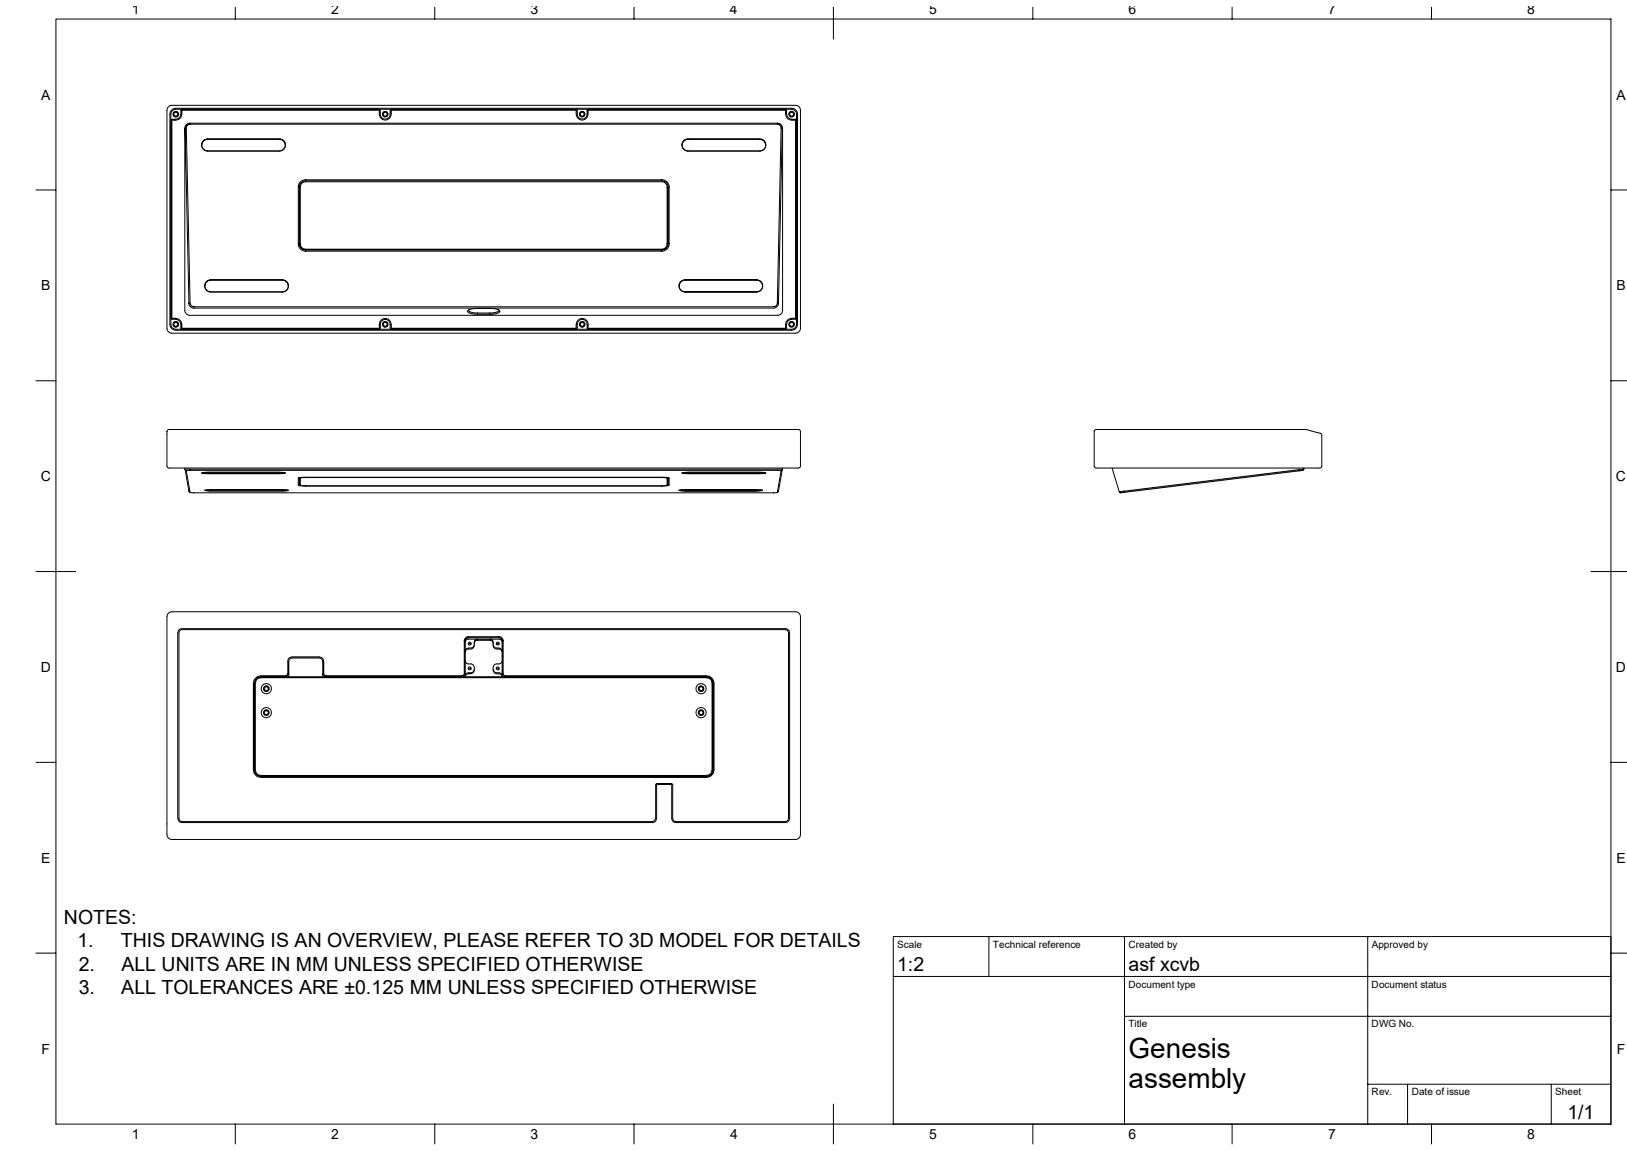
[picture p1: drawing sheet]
<svg xmlns="http://www.w3.org/2000/svg" width="420mm" height="297mm" viewBox="0 0 420 297" stroke-linecap="round" stroke-linejoin="round" font-family="sans-serif">
<g fill="none" stroke="#000" stroke-width=".26">
<path d="M14.4 4.9h401.4v285.2h-401.4zM60.7 1.9v3M112.2 1.9v3M163.7 1.9v3M215.1 1.9v8.2M266.6 1.9v3M318.1 1.9v3M369.5 1.9v3M43.5 27.6l.9-.4h161.3l.8 .6 .1 .6v56.6l-.6 .8-.6 .2-161.4-.1-.7-.6-.2-.6v-56.3zM44.1 28.6l.4-.4 .9-.3h158.9a1.6 1.6 0 0 1 1.6 1.6v54.2a1.6 1.6 0 0 1-1.6 1.5h-158.9a1.6 1.6 0 0 1-1.5-1.5v-54.2zM44.5 28.6l.9-.4h159.3l.7 .6 .2 .7v54.5l-.6 .8-.7 .2-159.3-.1-.7-.6-.2-.6v-54.2zM45.4 31h-1v51.1l1 .1a1.68 1.68 0 0 1 1.5 1.5v1h51a1.84 1.84 0 0 1 1.5-2.5 1.88 1.88 0 0 1 1.6 2.5h47.7v-1"/>
<path d="M45.4 30.8h-1.1l-.2 .2M46.7 29.5l-.4 .9-.9 .3M46.9 28.2l-.2 .2v1.1M47.8 33.1h.1M49 31.8h.1M49 31.8l-.9 .4-.3 .9M49.1 32v-.2h-.2l-.7 .3-.4 .5v.5l1 45.4 .3 .7 .7 .3h150.3l.5-.3 .4-.7 .9-45.4M49.1 31.8h151.6M49.1 32l-.6 .2-.4 .7 1 45.4 .3 .6 .7 .3 150-.1 .4-.4 .2-.4 .9-45.2M49.1 32h151.6l.7 .4 .2 .7M53.6 35.9h18.5M53.6 38.9h18.5"/>
<path d="M53.6 35.9a1.57 1.57 0 0 0-1.6 1.5 1.57 1.57 0 0 0 1.6 1.6M53.6 35.9a1.52 1.52 0 0 0-1.5 1.5 1.52 1.52 0 0 0 1.5 1.5M72.1 35.9a1.57 1.57 0 0 1 1.6 1.5 1.57 1.57 0 0 1-1.6 1.6M72.1 35.9a1.52 1.52 0 0 1 1.6 1.5 1.52 1.52 0 0 1-1.6 1.5M73.7 37.5a1.52 1.52 0 0 0-1.6-1.6h-18.5a1.52 1.52 0 0 0-1.5 1.6M97.9 28.2l.3 .2a1.88 1.88 0 0 0 .6 2.2 1.27 1.27 0 0 0 1.9-1.1v-1.1l.3-.2M148.7 29.5v-1.1h-47.7a1.88 1.88 0 0 1-1.6 2.6 1.84 1.84 0 0 1-1.5-2.6h-51v1.1a1.6 1.6 0 0 1-1.5 1.5M148.7 28.2l.3 .2M148.8 29.5a1.52 1.52 0 0 0 1.5 1.5 1.52 1.52 0 0 0 1.5-1.5v-1.1h51v1.1M151.8 28.2l-.2 .2a1.88 1.88 0 0 1-.7 2.2 1.27 1.27 0 0 1-1.9-1.1v-1.1M176.6 36.2l1-.3h18.5a1.57 1.57 0 0 1 1.6 1.5 1.57 1.57 0 0 1-1.6 1.6h-18.5a1.57 1.57 0 0 1-1.5-1.1 1.57 1.57 0 0 1 .5-1.7zM197.7 37.5a1.52 1.52 0 0 0-1.6-1.6h-18.5a1.52 1.52 0 0 0-1.5 1.6"/>
<path d="M200.7 31.8l.9 .4 .4 .9v47l-.4 .9-.8 .4-152.2-.1-.7-.6-.2-.6v-47M200.7 31.8l.5 .1 .5 .4 .2 .8h-.3M202.8 28.2l.2 .2v1.1M202.8 29.5a1.6 1.6 0 0 0 1.5 1.5M203.1 29.5l.4 .9 .8 .3M204.3 30.8h1.1l.2 .2M204.3 31h1.1v51.1l-1.1 .1a1.6 1.6 0 0 0-1.5 1.5M9.3 49h5.1M77.5 47l1.1-.6h92.5l1.2 .7 .4 .9v15.3l-.7 1.1-1 .4h-92.3l-1-.4-.7-1.1v-15.3zM77.6 47.2l1.1-.5h92.4l.9 .4 .5 .9v15.2l-.5 .9-1 .5-92.5-.1-.8-.4-.4-.9v-15.2zM77.9 47.3l.8-.4h92.3l.9 .5 .3 .7v15.1l-.4 .7-.8 .4h-92.3l-.8-.4-.4-.7v-15.1zM172.5 48.3v14.6"/>
<path d="M415.8 49h4.1M54.4 72.3a1.52 1.52 0 0 0-1.5 1.5 1.52 1.52 0 0 0 1.5 1.5h18.5a1.52 1.52 0 0 0 1.5-1.5 1.52 1.52 0 0 0-1.5-1.5M54.4 72.3a1.52 1.52 0 0 0-1.5 1.5M54.4 72.2h18.5M54.4 72.3h18.5M72.9 72.3a1.52 1.52 0 0 1 1.5 1.5M72.9 72.2a1.57 1.57 0 0 1 1.6 1.6 1.57 1.57 0 0 1-1.6 1.6h-18.5a1.57 1.57 0 0 1-1.6-1.6 1.57 1.57 0 0 1 1.6-1.6M122.8 79.6h.5M123.3 79.6h3.6M176.8 72.3a1.52 1.52 0 0 0-1.5 1.5 1.52 1.52 0 0 0 1.5 1.5h18.5a1.52 1.52 0 0 0 1.5-1.5 1.52 1.52 0 0 0-1.5-1.5M176.8 72.3a1.52 1.52 0 0 0-1.5 1.5M176.8 72.2h18.5"/>
<path d="M176.8 72.3h18.5M195.3 72.2a1.57 1.57 0 0 1 1.6 1.6 1.57 1.57 0 0 1-1.6 1.6h-18.5a1.57 1.57 0 0 1-1.5-1.6 1.57 1.57 0 0 1 1.5-1.6M195.3 72.3a1.52 1.52 0 0 1 1.5 1.5M9.3 98.3h5.1M44.1 82.1l.3 .3a1.97 1.97 0 0 1 2.1 .7l.2 .6M46.7 83.7v1.1l.2 .2M97.9 85l.3-.3a1.88 1.88 0 0 1 .6-2.1 1.27 1.27 0 0 1 1.9 1.1v1l.3 .3M120.7 80.2l.6-.4 1.2-.2h4.7l1.5 .4a.42 .42 0 0 1 .3 .5 .42 .42 0 0 1-.5 .3l-1.7 .3h-3.9l-1.8-.3-.4-.4zM121 80l.2 .4 1.6 .4 4.6-.1 1.1-.3 .3-.4M148.8 83.7a1.52 1.52 0 0 1 1.5-1.5 1.52 1.52 0 0 1 1.5 1.5v1h51v-1M149 84.7l-.3 .3M149 84.7a1.88 1.88 0 0 1 .6-2.1 1.27 1.27 0 0 1 2 1.1v1.1l.2 .2"/>
<path d="M203 83.7v1.1l-.2 .2M205.6 82.1l-.2 .3a1.97 1.97 0 0 0-2.2 .7l-.1 .6M415.8 98.3h4.1M43.4 110.9l162.7-.1 .5 .5v9a.97 .97 0 0 1-1.2 .5h-161a.97 .97 0 0 1-1.3-.5v-9zM337.3 110.9l-53.6-.1a.97 .97 0 0 0-1.3 .5v9a.97 .97 0 0 0 1.3 .5h56.2a.97 .97 0 0 0 1.3-.5l-.1-8.3-3.8-1.1M47.7 120.8l.1 .4M48.8 126.7h.1M48.8 126.7l.3 .4M49.1 121.1l152.2-.1 .6 .2-.3 .3M49.1 121.4l-.2-.4-1.1 .2 1 5.5M49.1 127h151.6M49.1 121.4l152.5 .1"/>
<path d="M49.1 121.4l-1 .1 1 5.5M52.1 122l.9 .2h19.4l1.3-.2M52.5 121.9h20.8M52.9 126.4l1.5 .2M53.3 126.4h20.7M53.6 121.8h18.5M54.4 126.4l-1.6 .1 .9 .2h19.2l1.6-.2-1.6-.1M54.4 126.3h18.5M72.1 121.9l1.6 .1-.9 .2-19.2 .1-1.6-.3 1.6-.1M74.4 126.4l-1.5 .2M77 123.3l1.2-.2h93.3l1.2 .3v1.8l-1.7 .2h-92.3l-1.7-.2zM77.3 123.3v1.7l.2 .2"/>
<path d="M77.5 125.2l.7 .1h93.3l.7-.1M77.5 125.2v-1.8l.5-.2h93.7l.5 .2v1.8M172.5 123.3v1.7l-.3 .2M175.3 126.4l1.5 .2M175.7 126.4h20.8M176.1 122l.9 .2h19.4l1.3-.2M176.4 121.9h20.9M176.8 126.3h18.5M176.8 126.4l-1.5 .1 .8 .2h19.6l1.2-.2-1.6-.1M177.6 121.8h18.5M196.1 121.9l1.6 .1-.9 .2-19.2 .1-1.6-.3 1.6-.1M196.8 126.4l-1.5 .2"/>
<path d="M201 126.7h.1M201 126.7l-.3 .4M201.6 121.5l-.9 5.5M202 120.8l-1 5.9M287.1 120.8l1.8 6.1M288.9 126.9l47.7-5.9-.3 .4-47 5.8M288.9 126.9l.4 .3M289.3 127.1v.1M336.6 120.8v.3M9.3 147.5h10.3M43.5 158.2l.9-.3h161.3l.8 .6 .1 .6v56.6l-.6 .8-.6 .1h-161.4l-.7-.6-.2-.7v-56.2zM410.7 147.5h9.2"/>
<path d="M45.9 163.3v47.9M45.9 163.3l.3-.8 .8-.3h155.7l.8 .3 .3 .8M65.4 176.3v22.4M65.7 176.3v22.4M65.9 176.3v22.4M67.3 174.4h6.4M67.3 174.6h115.1M67.3 174.7a1.59 1.59 0 0 0-1.6 1.6M67.3 174.4a1.88 1.88 0 0 0-1.9 1.9M67.3 174.9a1.3 1.3 0 0 0-1.3 1.4M67.3 174.9h115.1M74.5 173.8l-.2 .5-.6 .3"/>
<path d="M83.3 170.6l-.3-.5-.5-.3-7.6 .1-.4 .7v4M83.3 170.6v4M83.3 173.8l.3 .5 .5 .3M83.5 170.6l-.3-.8-.7-.3-7.7 .2-.4 .4-.1 .5v3.2l-.2 .4-.4 .1M83.6 170.6v3.3l.5 .4M84.1 174.4h35.2M119.8 165.4v8.5l-.5 .4M119.8 165.4l.3-.8 .6-.3h8.3l.6 .3 .3 .8M120.1 173.8l-.3 .5-.5 .3M120.1 165.7l.1-.4 .7-.4h7.9l.7 .4 .1 .4M120.1 170.5l.4 .7 1.3 .2 .5 .3 .1 .4M120.1 165.4l.3-.6 .4-.2h8.1l.5 .2 .2 .6"/>
<path d="M120.1 165.4v9.2l.4-.7h1.1M120.9 167.3l-.4 .1-.4 .7M120.9 166.3l.3-.3 .4 .3M120.9 172.6l.3-.2 .4 .2M122.4 172.8l-.3 .6-.3 .2-1.3 .1-.4 .7M122.4 173l-.3 .6-.5 .2M122.4 166.7l-.3 .5-.3 .2-1.3 .2-.4 .7M122.4 166.4l-.4 .7-1.1 .1M122.4 166.7l.2-1.4 .6-.4-.3 .1-.3 .4 .4-.3h3.6l.6 .3-.5-.5h-.2l.7 .4 .1 1.4 .3 .5 1.6 .4 .4 .7M122.4 172.1v.9M122.4 166l.4-.7 .4-.1h3.3l.5 .2 .3 .6M127.3 166.4l.4 .7 1.1 .1"/>
<path d="M127.3 172.8l.4 .7 1.3 .2 .5 .3 .1 .4M128.1 172.6l.4-.2 .3 .2M128.1 166.3l.4-.3 .3 .3M128.8 167.3l.6 .2 .2 .6M129.6 173.8l.3 .5 .5 .3M129.6 170.5l-.4 .7-1.3 .2-.4 .3-.2 .4 .1 1.1 .3 .5 .4 .1M129.6 165.4v9.2l-.4-.7h-1.1M129.9 165.4v8.5l.5 .4M130.4 174.4h52M182.4 174.9a1.3 1.3 0 0 1 1.4 1.4v22.4a1.37 1.37 0 0 1-1.4 1.4M182.4 174.4a1.88 1.88 0 0 1 1.9 1.9M182.4 174.7a1.66 1.66 0 0 1 1.7 1.6l-.1 22.4a1.59 1.59 0 0 1-1.6 1.6"/>
<path d="M184.3 176.3v22.4M203.8 163.3v47.9M9.3 196.7h5.1M65.4 198.7a1.88 1.88 0 0 0 1.9 1.9M65.7 198.7a1.59 1.59 0 0 0 1.6 1.6M66 198.7a1.3 1.3 0 0 0 1.3 1.4M184.3 198.7a1.88 1.88 0 0 1-1.9 1.9M415.8 196.7h4.1M45.9 211.2l.3 .8 .8 .3h121.4l.8-.3 .3-.8M67.3 200.6h115.1M67.3 200.4h115.1M67.3 200.1h115.1"/>
<path d="M169.5 202.5v8.7M169.5 202.5h.1M169.5 202.2l-.3 .3v8.7M169.5 202.4h3.9M169.5 202.2h3.9M173.4 202.5v8.7l.1 .5 .4 .4 28.8 .2 .8-.3 .3-.8M173.4 202.2l.3 .3v8.7l.2 .6 .3 .2h28.5l.6-.2 .2-.6v-47.9l-.2-.6-.6-.2h-155.7l-.4 .1-.4 .5v48.1l.2 .6 .4 .2h121.6l.6-.2 .2-.6M9.3 246h5.1M230.6 252h185.2M255.3 241.7v10.3M290.3 241.7v48.4M353.1 241.7v48.4"/>
<path d="M415.8 241.7h-185.2v48.4M415.8 246h4.1M290.3 262.3h125.5M353.1 279.8h62.7M363.3 279.8v10.3M400.4 279.8v10.3M60.7 290.1v5.1M112.2 290.1v5.1M163.7 290.1v5.1M215.1 284.9v10.3M266.6 290.1v5.1M318.1 290.1v5.1"/>
<path d="M369.5 290.1v5.1"/>
<circle cx="45.4" cy="29.5" r=".5"/>
<circle cx="45.4" cy="29.5" r=".72"/>
<circle cx="45.4" cy="29.5" r=".65"/>
<circle cx="99.4" cy="29.5" r=".5"/>
<circle cx="99.4" cy="29.5" r=".72"/>
<circle cx="99.5" cy="29.5" r=".65"/>
<circle cx="150.3" cy="29.5" r=".5"/>
<circle cx="150.3" cy="29.5" r=".72"/>
<circle cx="150.3" cy="29.5" r=".65"/>
<circle cx="204.3" cy="29.5" r=".5"/>
<circle cx="204.3" cy="29.5" r=".72"/>
<circle cx="204.4" cy="29.5" r=".65"/>
<circle cx="45.4" cy="83.7" r=".5"/>
<circle cx="45.4" cy="83.7" r=".72"/>
<circle cx="45.4" cy="83.7" r=".65"/>
<circle cx="99.4" cy="83.7" r=".5"/>
<circle cx="99.4" cy="83.7" r=".72"/>
<circle cx="99.5" cy="83.7" r=".65"/>
<circle cx="150.3" cy="83.7" r=".5"/>
<circle cx="150.3" cy="83.7" r=".72"/>
<circle cx="150.3" cy="83.7" r=".65"/>
<circle cx="204.3" cy="83.7" r=".5"/>
<circle cx="204.3" cy="83.7" r=".72"/>
<circle cx="204.4" cy="83.7" r=".65"/>
<circle cx="68.7" cy="177.7" r=".73"/>
<circle cx="68.7" cy="177.7" r=".65"/>
<circle cx="68.7" cy="177.7" r="1.32"/>
<circle cx="68.8" cy="177.7" r=".5"/>
<circle cx="121.2" cy="172.5" r=".39"/>
<circle cx="121.2" cy="166.1" r=".39"/>
<circle cx="128.5" cy="166.1" r=".39"/>
<circle cx="128.5" cy="172.5" r=".39"/>
<circle cx="181" cy="177.7" r=".73"/>
<circle cx="181" cy="177.7" r=".65"/>
<circle cx="181" cy="177.7" r="1.32"/>
<circle cx="181" cy="177.7" r=".5"/>
<circle cx="68.7" cy="183.9" r=".73"/>
<circle cx="68.7" cy="183.9" r=".65"/>
<circle cx="68.7" cy="183.9" r="1.32"/>
<circle cx="68.8" cy="183.9" r=".5"/>
<circle cx="181" cy="183.9" r=".73"/>
<circle cx="181" cy="183.9" r=".65"/>
<circle cx="181" cy="183.9" r="1.32"/>
<circle cx="181" cy="183.9" r=".5"/>
</g>
<g font-size="7.2">
<text x="291.3" y="273.1">Genesis</text>
<text x="291.3" y="280.8">assembly</text>
</g>
<g font-size="5">
<text x="16.5" y="238.4">NOTES:</text>
<text x="20" y="244.4">1.</text>
<text x="31.2" y="244.4">THIS DRAWING IS AN OVERVIEW, PLEASE REFER TO 3D MODEL FOR DETAILS</text>
<text x="20.4" y="250.5">2.</text>
<text x="31.3" y="250.5">ALL UNITS ARE IN MM UNLESS SPECIFIED OTHERWISE</text>
<text x="231.6" y="250.4">1:2</text>
<text x="291.3" y="250.4">asf xcvb</text>
<text x="20.3" y="256.6">3.</text>
<text x="31.3" y="256.6">ALL TOLERANCES ARE ±0.125 MM UNLESS SPECIFIED OTHERWISE</text>
<text x="404.6" y="288.7">1/1</text>
</g>
<g font-size="3.6">
<text x="34" y="3.6">1</text>
<text x="85.5" y="3.6">2</text>
<text x="136.9" y="3.6">3</text>
<text x="188.4" y="3.6">4</text>
<text x="239.9" y="3.6">5</text>
<text x="291.3" y="3.6">6</text>
<text x="342.8" y="3.6">7</text>
<text x="394.3" y="3.6">8</text>
<text x="10.7" y="25.7">A</text>
<text x="417.2" y="25.7">A</text>
<text x="10.7" y="74.9">B</text>
<text x="417.2" y="74.9">B</text>
<text x="10.5" y="124.2">C</text>
<text x="417.1" y="124.2">C</text>
<text x="10.5" y="173.4">D</text>
<text x="417.1" y="173.4">D</text>
<text x="10.7" y="222.6">E</text>
<text x="417.2" y="222.6">E</text>
<text x="10.8" y="271.9">F</text>
<text x="417.3" y="271.9">F</text>
<text x="34" y="293.9">1</text>
<text x="85.5" y="293.9">2</text>
<text x="136.9" y="293.9">3</text>
<text x="188.4" y="293.9">4</text>
<text x="239.9" y="293.9">5</text>
<text x="291.3" y="293.9">6</text>
<text x="342.8" y="293.9">7</text>
<text x="394.3" y="293.9">8</text>
</g>
<g font-size="2.6">
<text x="231.6" y="244.6">Scale</text>
<text x="256.3" y="244.6">Technical reference</text>
<text x="291.3" y="244.6">Created by</text>
<text x="354.1" y="244.6">Approved by</text>
<text x="291.3" y="254.8">Document type</text>
<text x="354.1" y="254.8">Document status</text>
<text x="291.3" y="265.1">Title</text>
<text x="354.1" y="265.1">DWG No.</text>
<text x="354.1" y="282.7">Rev.</text>
<text x="364.4" y="282.7">Date of issue</text>
<text x="401.4" y="282.7">Sheet</text>
</g>
</svg>
